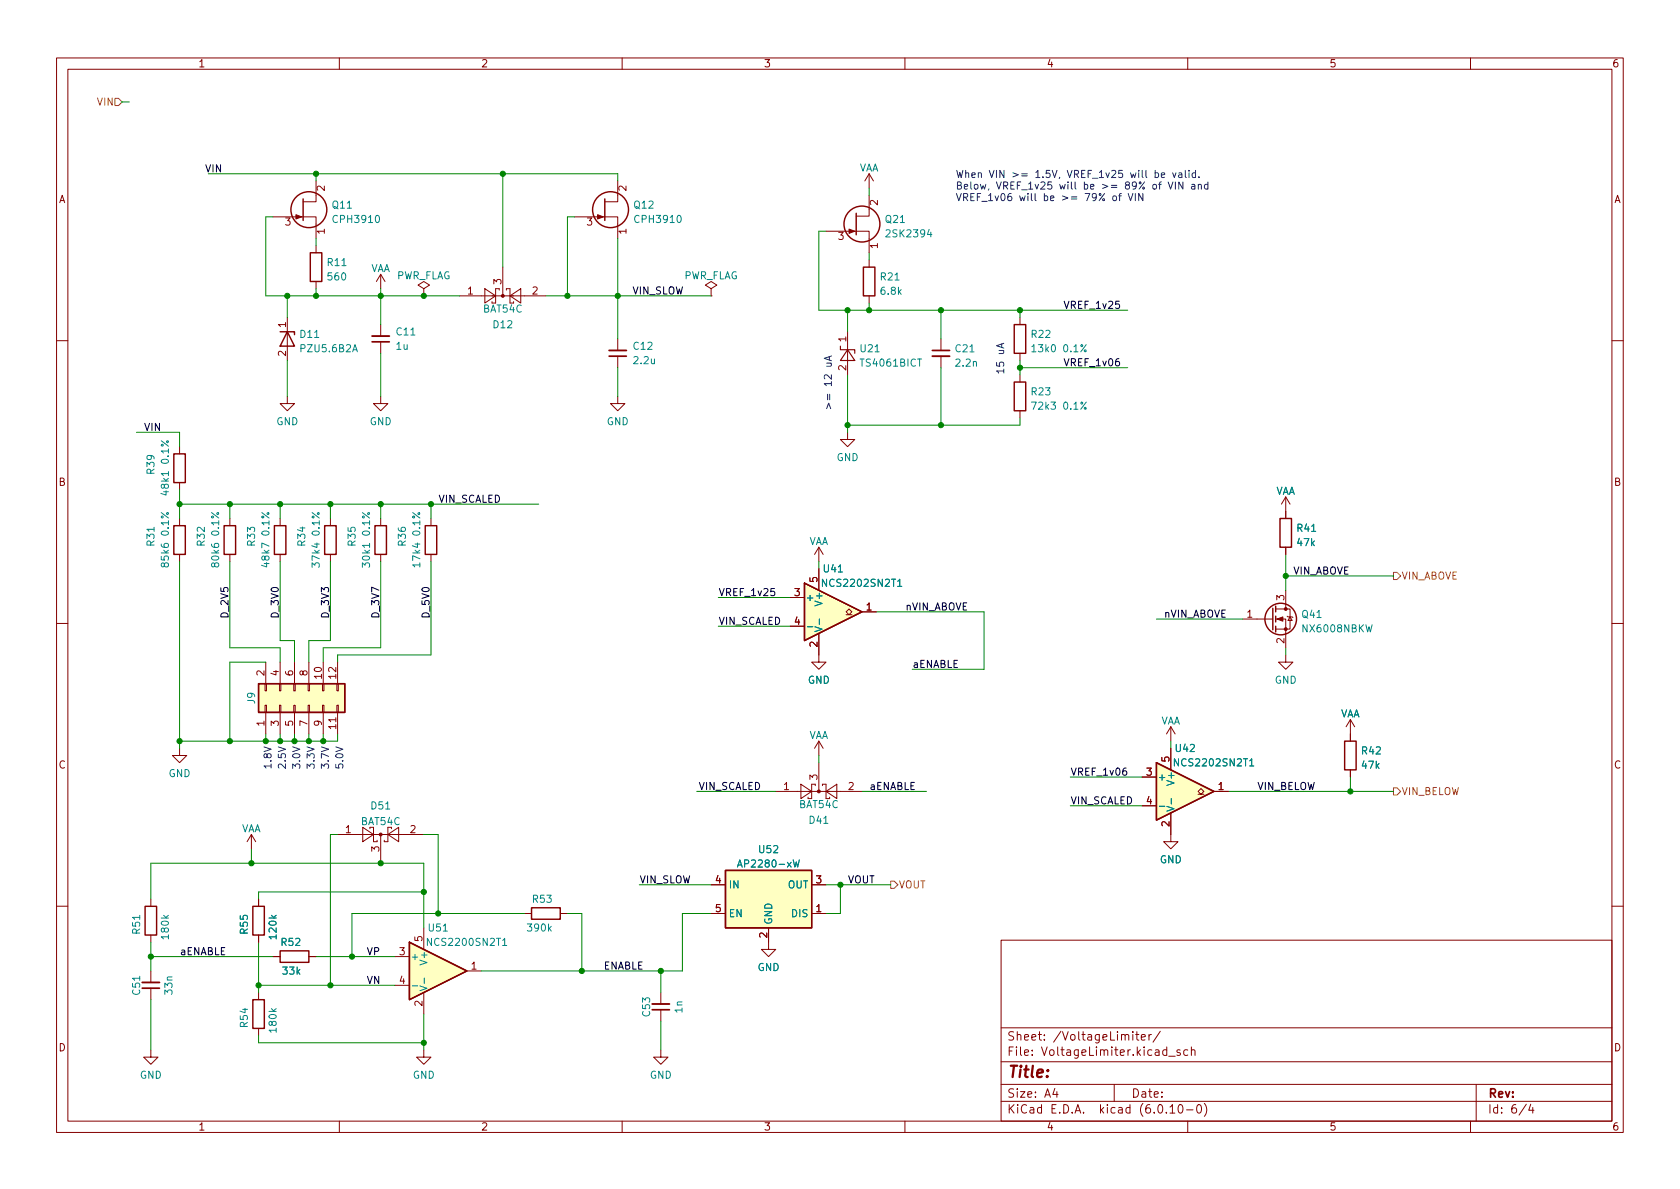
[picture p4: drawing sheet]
<svg xmlns="http://www.w3.org/2000/svg" width="297mm" height="210mm" viewBox="0 0 297 210" stroke-linecap="round" stroke-linejoin="round" font-family="sans-serif">
<g fill="none" stroke="#840000" stroke-width=".18">
<path d="M10 10.2h277v190.1h-277zM12 12.2h273v186.1h-273zM60 10.2v2M110 10.2v2M160 10.2v2M210 10.2v2M260 10.2v2M48.3 38.3h7.6v3.9M55.9 32v3.7h-2.3M101.6 38.3h7.6v3.9M109.2 32v3.7h-2.3M153.7 34.5v3.7h-2.3"/>
<path d="M153.7 30.7l-.8 1.3M153.7 30.7v2.6M153.7 30.7l.7 1.3M50.8 56.1v7.6M55.9 43.4v1.3M55.9 49.8v1.2M67.3 48.5v2.5M67.3 57.4v2M67.3 48.5l-.8 1.3M67.3 48.5l.8 1.3M74.9 51l1-.6-1-.6-1 .6 1 .6v1.3M74.9 52.3h.1"/>
<path d="M81.3 52.3h15.2M85.7 51l1.9 1.3-1.9 1.3zM87 53.3v.3M88.3 51.3v-.3h-.7v2.6M88.9 47.2v5.1M89.5 51.3v-.3h.7v2.6M90.2 52.3l1.9-1.3v2.6zM90.8 53.3v.3M109.2 59.9v2.1M125.7 51l1-.6-1-.6-1 .6 1 .6v1.3M125.7 52.3h.1M146 40.9h7.7v3.8"/>
<path d="M149.9 58.7v7.6M153.7 46v1.2M153.7 52.3v1.3M166.4 59.9v2.1M180.3 56.1v1.3M10 60.2h2M31.7 79v1.3M50.8 70.1v1.3h1.3l-1.3 1.2-1.3-1.2h1.3M67.3 70.1v1.3h1.3l-1.3 1.2-1.3-1.2h1.3M67.3 60.4v2.1M109.2 70.1v1.3h1.3l-1.3 1.2-1.3-1.2h1.3M109.2 63v2"/>
<path d="M149.9 76.4v1.3h1.2l-1.2 1.3-1.3-1.3h1.3M166.4 63v2M180.3 62.5v1.2M180.3 66.3v1.3M180.3 72.6v1.3M285 60.2h2M31.7 85.3v1.3M31.7 91.7v1.3M31.7 98v1.3M40.6 91.7v1.3M40.6 98v1.3M49.5 91.7v1.3"/>
<path d="M49.5 98v1.3M58.4 91.7v1.3M58.4 98v1.3M67.3 91.7v1.3M67.3 98v1.3M76.2 91.7v1.3M76.2 98v1.3M144.8 96.8v2.5M144.8 96.8l-.8 1.2M144.8 96.8l.7 1.2M227.3 87.9v3.8M227.3 96.8v1.2"/>
<path d="M227.3 87.9l-.7 1.2M227.3 87.9l.8 1.2M10 110.2h2M47 117.1v3.8M49.5 117.1v3.8M52.1 117.1v3.8M54.6 117.1v3.8M57.1 117.1v3.8M59.7 117.1v3.8M139.7 105.7h2.5M139.7 110.7h2.5M144.8 112v5.1h1.2l-1.2 1.3-1.3-1.3h1.3"/>
<path d="M144.8 100.6v3.8M149.6 108.7h.5l-.5-.5 .5-.5 .5 .5-.5 .5h.5M152.4 108.2h2.5M219.7 109.5h5.3M225.6 109.5h1.7v5M225.6 107.7h2.5v3.5h-2.5M227.3 115.8v1.3h1.3l-1.3 1.3-1.2-1.3h1.2M227.3 104.4v3.3M227.6 109l.1 .1h.8l.1 .1M228.1 109.1l.4 .6h-.8zM285 110.2h2M31.7 132.3v1.3h1.3l-1.3 1.3-1.2-1.3h1.2"/>
<path d="M46.9 124.7h.2v1.3h-.2zM46.9 120.9h.2v1.3h-.2zM47 126v3.8M49.4 124.7h.3v1.3h-.3zM49.4 120.9h.3v1.3h-.3zM49.5 126v3.8M51.9 124.7h.3v1.3h-.3zM51.9 120.9h.3v1.3h-.3zM52.1 126v3.8M54.5 124.7h.2v1.3h-.2zM54.5 120.9h.2v1.3h-.2zM54.6 126v3.8"/>
<path d="M57 124.7h.3v1.3h-.3zM57 120.9h.3v1.3h-.3zM57.1 126v3.8M59.6 124.7h.2v1.3h-.2zM59.6 120.9h.2v1.3h-.2zM59.7 126v3.8M137.2 139.9h15.2M141.6 138.7l1.9 1.2-1.9 1.3zM144.1 138.9v-.2h-.6v2.5M144.8 131.1v2.5M144.8 134.9v5M144.8 131.1l-.8 1.2"/>
<path d="M144.8 131.1l.7 1.2M145.4 138.9v-.2h.6v2.5M146 139.9l2-1.2v2.5zM201.9 137.4h2.6M207 128.5v2.6M207 132.3v3.8M207 128.5l-.8 1.3M207 128.5l.8 1.3M214.6 139.9h2.6M238.8 127.2l-.8 1.3M238.8 127.2v3.9M238.8 136.1v1.3"/>
<path d="M238.8 127.2l.7 1.3M26.7 159v1.3M44.4 147.6l-.7 1.2M44.4 147.6v2.5M44.4 147.6l.8 1.2M45.7 159v1.3M59.7 147.6h15.2M64.1 146.3l1.9 1.3-1.9 1.2zM65.4 146.3v.3M66 146.3v2.5h.7v-.2M67.3 147.6v5M68.6 147.6l1.9-1.3v2.5z"/>
<path d="M68.6 146.3v2.5h-.7v-.2M69.2 146.3v.3M125.7 156.5h2.6M142.9 141v.2M143.5 156.5h2.5M146.7 141v.2M201.9 142.5h2.6M207 143.8v5h1.3l-1.3 1.3-1.3-1.3h1.3M211.8 140.5h.5l-.5-.6 .5-.5 .6 .5-.6 .6h.6M10 160.2h2M26.7 165.3v1.3M26.7 171.7v2"/>
<path d="M26.7 174.7v2.1M45.7 165.3v1.3M45.7 175.5v1.3M48.3 169.2h1.2M54.6 169.2h1.3M69.8 169.2h2.6M69.8 174.2h2.6M74.9 164.1v3.8M74.9 175.5v3.8M82.5 171.7h2.6M92.7 161.5h1.3M99.1 161.5h1.2"/>
<path d="M116.8 175.5v2M116.8 178.6v2M125.7 161.5h2.6M135.9 164.1v3.8h1.3l-1.3 1.3-1.3-1.3h1.3M143.5 161.5h2.5M177 166.3h108v32h-108zM285 160.2h2M26.7 185.7v1.2h1.2l-1.2 1.3-1.3-1.3h1.3M45.7 181.9v1.2M60 198.3v2M74.9 185.7v1.2h1.3l-1.3 1.3-1.2-1.3h1.2M110 198.3v2"/>
<path d="M116.8 185.7v1.2h1.3l-1.3 1.3-1.2-1.3h1.2M160 198.3v2M177 194.8h108M177 191.8h108M177 187.8h108M177 181.8h108M186.5 192.5l-.4 1h1M186.9 193v1M197 191.8v3M200.3 182.4v.2M200.3 182.9v1M200.8 182.9h.6"/>
<path d="M201 182.4v1.3l.4 .2M201.8 183.4l.7-.1-.1-.3-.4-.1-.2 .2 .1 .8h.5M203.1 182.9v1M203.6 182.9l-.3 .1-.2 .2M205.1 182.4l-1.2 1.9M206.6 186.8h1.2M206.9 195.8l.4-.5v1.5M206.9 196.8h.8M208.5 195.4l.1-.1a.81 .81 0 0 1 .6 .7 .81 .81 0 0 1-.3 .8h-.1a.81 .81 0 0 1-.6-.6 .81 .81 0 0 1 .3-.8zM208.6 185.7l-.3-.1-.2 .2v.3l.5 .1v.4h-.5M209.8 196.3h1.1M210 198.3v2"/>
<path d="M210 185.7l-.4-.1-.3 .3v.4l.1 .3h.6M210.6 185.8l.3-.2 .3 .1 .1 .9M210.6 185.1v1.5M211.8 195.4l.1-.1a.81 .81 0 0 1 .6 .7 .81 .81 0 0 1-.3 .8h-.1a.81 .81 0 0 1-.6-.6 .81 .81 0 0 1 .3-.8zM212.9 195.1a1.72 1.72 0 0 1 0 2.3M260 198.3v2M261 191.8v6.5M269.9 195.3l-1.3 1.9M270.6 195.3l-.3 1h.9M271 195.8v1"/>
</g>
<g fill="#ffffc2" stroke="#ffffc2" stroke-width=".18">
<path d="M142.2 103.1l10.2 5.1-10.2 5.1z"/>
<path d="M204.5 134.9l10.1 5-10.1 5.1z"/>
<path d="M45.7 120.9h15.3v5.1h-15.3z"/>
<path d="M72.4 166.6l10.1 5.1-10.1 5.1z"/>
<path d="M128.3 153.9h15.2v10.2h-15.2z"/>
</g>
<g fill="none" stroke="#840000" stroke-width=".25">
<path d="M53.6 35.2v3.8M106.9 35.2v3.8M151.4 37.7v3.8M49.5 58.7h2.6v.5M50.8 58.7l1.3 2.5h-2.6zM54.9 44.7h2v5.1h-2zM152.7 47.2h2v5.1h-2zM179.3 57.4h2.1v5.1h-2.1zM179.3 67.6h2.1v5h-2.1zM30.7 80.3h2.1v5h-2.1zM30.7 93h2.1v5h-2.1zM39.6 93h2.1v5h-2.1z"/>
<path d="M48.5 93h2v5h-2zM57.4 93h2v5h-2zM66.3 93h2v5h-2zM75.2 93h2v5h-2zM226.3 91.7h2v5.1h-2zM142.2 103.1l10.2 5.1-10.2 5.1zM225 107.6v3.8M225.6 107.2v1M225.6 109v1M225.6 110.7v1.1M45.7 120.9h15.3v5.1h-15.3zM204.5 134.9l10.1 5-10.1 5.1z"/>
<path d="M237.7 131.1h2.1v5h-2.1zM128.3 153.9h15.2v10.2h-15.2zM25.7 160.3h2v5h-2zM44.7 176.8h2v5.1h-2zM44.7 160.3h2v5h-2zM49.5 168.1h5.1v2.1h-5.1zM72.4 166.6l10.1 5.1-10.1 5.1zM94 160.5h5.1v2.1h-5.1z"/>
<circle cx="54.6" cy="37.1" r="3.2"/>
<circle cx="107.9" cy="37.1" r="3.2"/>
<circle cx="152.4" cy="39.6" r="3.2"/>
<circle cx="226.4" cy="109.5" r="2.79"/>
</g>
<g fill="none" stroke="#008484" stroke-width=".18">
<path d="M28.5 77.9l1.3 1M182.4 71.1h.8l-.5 1.3M182.4 61.3l.4-.4v1.3M182.4 62.2h.8M192.1 71.1l-1 1.3M192.1 60.9l-1 1.3M28.5 90.6l1.3 1M29.1 99.8l.2-.3h.2l.3 .3-.1 .3-.4 .2-.2-.2-.2-.5-.1-.1-.2 .2-.1 .3 .1 .2 .2 .1 .3-.3M29.4 86.8v.8l-.9-.3M37.4 90.6l1.3 1M37.9 99.8l.3-.3h.2l.3 .3-.1 .3-.4 .2-.2-.2-.2-.5-.2-.1-.1 .2-.1 .3 .1 .2 .2 .1 .2-.3M46.3 90.6l1.3 1"/>
<path d="M47.1 99.5v.8l-.9-.3M55.2 90.6l1.3 1M64.1 90.6l1.2 1M73 90.6l1.2 1M74.2 99.9h-1.2l.3 .4M74.2 99.5v.8M55.2 100.3v-.8l.5 .5 .1-.4h.5l.2 .2-.2 .5M64.1 100.3v-.8l.5 .5 .1-.4h.5l.1 .2-.1 .5M142.7 110.8h1M144.9 109.4v1M158.7 103.7h.7M220.9 135.4h.8"/>
<path d="M130.4 153.3l.4-1.2 .4 1.2M140.2 152.1l.3 1.2 .3-.9 .2 .9 .3-1.2M205 142.6h.9M207.1 141.2v1M72.9 174.3h1M74.2 174.3l1.3 .5-1.3 .4M75 172.9v1M88.9 167.2h.7"/>
<circle cx="29.6" cy="78.1" r=".18"/>
<circle cx="191.9" cy="72.2" r=".18"/>
<circle cx="191.9" cy="62" r=".18"/>
<circle cx="29.6" cy="90.8" r=".18"/>
<circle cx="38.5" cy="90.8" r=".18"/>
<circle cx="47.4" cy="90.8" r=".18"/>
<circle cx="56.3" cy="90.8" r=".18"/>
<circle cx="65.2" cy="90.8" r=".18"/>
<circle cx="74.1" cy="90.8" r=".18"/>
</g>
<g fill="#840000" stroke="#840000" stroke-width=".18">
<path d="M52.3 38l1 .3-1 .4z"/>
<path d="M105.7 38l1 .3-1 .4z"/>
<path d="M225.8 109.5l1-.4v.7z"/>
<path d="M150.1 40.5l1 .4-1 .4z"/>
<circle cx="88.9" cy="52.3" r=".25"/>
<circle cx="67.3" cy="147.6" r=".25"/>
<circle cx="227.3" cy="111.2" r=".25"/>
<circle cx="227.3" cy="107.7" r=".25"/>
<circle cx="144.8" cy="139.9" r=".25"/>
</g>
<path d="M65.8 59.4h3M107.7 62h3M164.8 63h3.1M25.1 173.7h3.1M115.3 177.5h3.1" fill="none" stroke="#840000" stroke-width=".33"/>
<path d="M65.8 60.4h3M107.7 63h3M164.8 62h3.1M25.1 174.7h3.1M115.3 178.6h3.1" fill="none" stroke="#840000" stroke-width=".3"/>
<path d="M148.6 61.2v.6h2.5v.7M149.9 61.8l1.2 1.9h-2.5z" fill="none" stroke="#840000" stroke-width=".2"/>
<path d="M20.3 17.4h.7l.6 .6-.6 .7h-.7zM246.4 101.2h.6l.6 .6-.6 .7h-.6zM246.4 139.3h.6l.6 .6-.6 .7h-.6zM157.5 155.8h.6l.6 .7-.6 .6h-.6z" fill="none" stroke="#848400" stroke-width=".18"/>
<g fill="none" stroke="#0000c2" stroke-width=".18">
<path d="M196.9 34.7l.3-.1 .2 .3v.3l-.2 .3-.3-.1-.2-.2zM197.8 34.6h.5M198.3 34.2l-.3 .2v1.1M199.5 34.2l.4 1.3 .4-1.3M200.7 34.2v1.3M202.1 34.2v1.3l-.8-1.3v1.3M204.2 30.6h.4l.2 .2-.1 .5h-.5M205.3 31l.6-.1v-.3h-.4l-.2 .1 .1 .6h.5M206.5 32.2l.5 1.2 .4-1.2M207.3 30.6l.3 .8 .3-.8M207.8 32.2v1.2M208.4 30.6h.5l.1 .8"/>
<path d="M209 30.9h-.5l-.1 .2 .1 .3 .5-.1M209.1 32.2v1.2l-.7-1.2v1.2M209.6 30.1v1.1l.1 .2M210.2 30.1v.1M210.2 30.6v.8M210.7 32.7h.5l.1 .7M211.3 32.9l-.5 .1-.1 .1 .1 .3h.5M211.4 30.6h-.4l-.2 .2 .1 .5h.5M211.4 30.1v1.3M211.9 32.7l.1-.1 .3 .1 .1 .7M211.9 32.6v.8M212 31.3v.1"/>
<path d="M213.6 32.7l-.4-.1-.2 .2 .1 .6h.5M213.6 32.2v1.2M146.2 64.2h.8M146.6 63.1v.6M146.9 64.2l.1 .2-.1 .3-.7 .1M147 62.9l-1.3 .5 1.3 .4M177.1 60.8v.6M177.5 60.7l-1.3 .4 1.3 .5"/>
</g>
<g fill="none" stroke="#008400" stroke-width=".18">
<path d="M21.6 18h1.3M36.8 30.7h72.4v1.3M48.3 38.3h-1.3v14h34.3M55.9 30.7v1.3M88.9 30.7v16.5M101.6 38.3h-1.3v14M153.7 33.3v1.2M50.8 52.3v3.8M55.9 42.2v1.2M55.9 51v1.3M67.3 51v6.4M96.5 52.3h29.2"/>
<path d="M109.2 42.2v17.7M146 40.9h-1.2v14h54.6M149.9 54.9v3.8M153.7 44.7v1.3M153.7 53.6v1.3M166.4 54.9v5M180.3 54.9v1.2M24.1 76.4h7.6v2.6M50.8 63.7v6.4M67.3 62.5v7.6M109.2 65v5.1M149.9 66.3v10.1"/>
<path d="M166.4 65v10.2M180.3 63.7v2.6M180.3 73.9v1.3h-30.4M180.3 65h19.1M31.7 86.6v5.1M31.7 99.3v33M31.7 89.1h63.5M40.6 89.1v2.6M40.6 99.3v15.2h8.9v2.6M49.5 99.3v14h2.6v3.8M49.5 89.1v2.6M58.4 99.3v14h-3.8v3.8"/>
<path d="M58.4 89.1v2.6M67.3 89.1v2.6M67.3 99.3v15.2h-10.2v2.6M76.2 89.1v2.6M76.2 99.3v16.5h-16.5v1.3M144.8 99.3v1.3M227.3 98v6.4M47 117.1h-6.4v14M127 110.7h12.7M127 105.7h12.7M154.9 108.2h19.1v10.2h-12.7M204.5 109.5h15.2"/>
<path d="M227.3 114.5v1.3M227.3 101.8h19.1M47 129.8v1.3M49.5 129.8v1.3M52.1 129.8v1.3M54.6 129.8v1.3M57.1 129.8v1.3M59.7 129.8v1.3h-28M123.2 139.9h14M144.8 133.6v1.3M152.4 139.9h11.4M189.2 137.4h12.7"/>
<path d="M207 131.1v1.2M217.2 139.9h29.2M238.8 137.4v2.5M26.7 159v-6.4h48.2v11.5M44.4 150.1v2.5M59.7 147.6h-1.3v26.6M74.9 147.6h2.6v13.9M74.9 157.7h-29.2v1.3M113 156.5h12.7M146 156.5h11.5M148.6 156.5v5h-2.6M189.2 142.5h12.7"/>
<path d="M26.7 169.2h21.6M26.7 166.6v5.1M26.7 176.8v8.9M45.7 166.6v8.9M45.7 174.2h24.1M55.9 169.2h13.9M74.9 179.3v6.4M92.7 161.5h-30.5v7.7M100.3 161.5h2.6v10.2M116.8 171.7v3.8M125.7 161.5h-5.1v10.2h-35.5M45.7 183.1v1.3h29.2"/>
<path d="M116.8 180.6v5.1"/>
</g>
<g fill="#008400" stroke="#008400" stroke-width=".18">
<circle cx="55.9" cy="30.7" r=".46"/>
<circle cx="67.3" cy="52.3" r=".46"/>
<circle cx="88.9" cy="30.7" r=".46"/>
<circle cx="55.9" cy="52.3" r=".46"/>
<circle cx="50.8" cy="52.3" r=".46"/>
<circle cx="74.9" cy="52.3" r=".46"/>
<circle cx="74.9" cy="184.4" r=".46"/>
<circle cx="45.7" cy="174.2" r=".46"/>
<circle cx="26.7" cy="169.2" r=".46"/>
<circle cx="40.6" cy="131.1" r=".46"/>
<circle cx="31.7" cy="131.1" r=".46"/>
<circle cx="57.1" cy="131.1" r=".46"/>
<circle cx="54.6" cy="131.1" r=".46"/>
<circle cx="58.4" cy="89.1" r=".46"/>
<circle cx="76.2" cy="89.1" r=".46"/>
<circle cx="31.7" cy="89.1" r=".46"/>
<circle cx="40.6" cy="89.1" r=".46"/>
<circle cx="49.5" cy="89.1" r=".46"/>
<circle cx="49.5" cy="131.1" r=".46"/>
<circle cx="47" cy="131.1" r=".46"/>
<circle cx="67.3" cy="152.6" r=".46"/>
<circle cx="44.4" cy="152.6" r=".46"/>
<circle cx="52.1" cy="131.1" r=".46"/>
<circle cx="74.9" cy="157.7" r=".46"/>
<circle cx="58.4" cy="174.2" r=".46"/>
<circle cx="62.2" cy="169.2" r=".46"/>
<circle cx="77.5" cy="161.5" r=".46"/>
<circle cx="102.9" cy="171.7" r=".46"/>
<circle cx="116.8" cy="171.7" r=".46"/>
<circle cx="166.4" cy="54.9" r=".46"/>
<circle cx="180.3" cy="65" r=".46"/>
<circle cx="149.9" cy="54.9" r=".46"/>
<circle cx="153.7" cy="54.9" r=".46"/>
<circle cx="166.4" cy="75.2" r=".46"/>
<circle cx="180.3" cy="54.9" r=".46"/>
<circle cx="148.6" cy="156.5" r=".46"/>
<circle cx="238.8" cy="139.9" r=".46"/>
<circle cx="227.3" cy="101.8" r=".46"/>
<circle cx="100.3" cy="52.3" r=".46"/>
<circle cx="109.2" cy="52.3" r=".46"/>
<circle cx="67.3" cy="89.1" r=".46"/>
<circle cx="149.9" cy="75.2" r=".46"/>
</g>
<text font-size="2.8" fill="#840000" x="178" y="190.6">Title:</text>
<g font-size="2.1" fill="#840000">
<text x="178" y="184">Sheet: /VoltageLimiter/</text>
<text x="178" y="186.7">File: VoltageLimiter.kicad_sch</text>
<text x="178" y="196.9">KiCad E.D.A. kicad (6.0.10-0)</text>
<text x="178" y="194.1">Size: A4</text>
<text x="200" y="194.1">Date:</text>
<text x="263" y="194.1">Rev:</text>
<text x="263" y="196.9">Id: 6/4</text>
</g>
<g font-size="1.8" fill="#840000">
<text x="35" y="11.9">1</text>
<text x="85" y="11.9">2</text>
<text x="135" y="11.9">3</text>
<text x="185" y="11.9">4</text>
<text x="235" y="11.9">5</text>
<text x="285" y="11.9">6</text>
<text x="10.3" y="35.9">A</text>
<text x="57.4" y="33.8" transform="rotate(-90 57.4 33.8)">2</text>
<text x="110.7" y="33.8" transform="rotate(-90 110.7 33.8)">2</text>
<text x="285.3" y="35.9">A</text>
<text x="50.4" y="39.9">3</text>
<text x="57.4" y="41.4" transform="rotate(-90 57.4 41.4)">1</text>
<text x="103.8" y="39.9">3</text>
<text x="110.7" y="41.4" transform="rotate(-90 110.7 41.4)">1</text>
<text x="155.2" y="36.3" transform="rotate(-90 155.2 36.3)">2</text>
<text x="148.2" y="42.4">3</text>
<text x="155.2" y="43.9" transform="rotate(-90 155.2 43.9)">1</text>
<text x="82.7" y="52.1">1</text>
<text x="88.6" y="50.3" transform="rotate(-90 88.6 50.3)">3</text>
<text x="94.1" y="52.1">2</text>
<text x="50.5" y="57.9" transform="rotate(-90 50.5 57.9)">1</text>
<text x="50.5" y="63" transform="rotate(-90 50.5 63)">2</text>
<text x="149.6" y="65.5" transform="rotate(-90 149.6 65.5)">2</text>
<text x="149.6" y="60.4" transform="rotate(-90 149.6 60.4)">1</text>
<text x="10.3" y="85.9">B</text>
<text x="285.3" y="85.9">B</text>
<text x="140.5" y="105.4">3</text>
<text x="144.5" y="103" transform="rotate(-90 144.5 103)">5</text>
<text x="153.2" y="107.9">1</text>
<text x="227.1" y="106.2" transform="rotate(-90 227.1 106.2)">3</text>
<text x="140.5" y="110.5">4</text>
<text x="220.5" y="109.2">1</text>
<text x="227.1" y="113.8" transform="rotate(-90 227.1 113.8)">2</text>
<text x="46.7" y="119.5" transform="rotate(-90 46.7 119.5)">2</text>
<text x="49.3" y="119.5" transform="rotate(-90 49.3 119.5)">4</text>
<text x="51.8" y="119.5" transform="rotate(-90 51.8 119.5)">6</text>
<text x="54.4" y="119.5" transform="rotate(-90 54.4 119.5)">8</text>
<text x="56.9" y="120" transform="rotate(-90 56.9 120)">10</text>
<text x="59.4" y="120" transform="rotate(-90 59.4 120)">12</text>
<text x="144.5" y="114.4" transform="rotate(-90 144.5 114.4)">2</text>
<text x="46.7" y="128.4" transform="rotate(-90 46.7 128.4)">1</text>
<text x="49.3" y="128.4" transform="rotate(-90 49.3 128.4)">3</text>
<text x="51.8" y="128.4" transform="rotate(-90 51.8 128.4)">5</text>
<text x="54.4" y="128.4" transform="rotate(-90 54.4 128.4)">7</text>
<text x="56.9" y="128.4" transform="rotate(-90 56.9 128.4)">9</text>
<text x="59.4" y="128.9" transform="rotate(-90 59.4 128.9)">11</text>
<text x="10.3" y="135.9">C</text>
<text x="144.5" y="137.9" transform="rotate(-90 144.5 137.9)">3</text>
<text x="202.7" y="137.2">3</text>
<text x="206.8" y="134.7" transform="rotate(-90 206.8 134.7)">5</text>
<text x="285.3" y="135.9">C</text>
<text x="138.6" y="139.7">1</text>
<text x="150" y="139.7">2</text>
<text x="202.7" y="142.2">4</text>
<text x="215.4" y="139.7">1</text>
<text x="61.1" y="147.3">1</text>
<text x="72.5" y="147.3">2</text>
<text x="206.8" y="146.2" transform="rotate(-90 206.8 146.2)">2</text>
<text x="67.1" y="150.6" transform="rotate(-90 67.1 150.6)">3</text>
<text x="126.5" y="156.2">4</text>
<text x="126.5" y="161.3">5</text>
<text x="144.3" y="161.3">1</text>
<text x="144.3" y="156.2">3</text>
<text x="74.7" y="166.5" transform="rotate(-90 74.7 166.5)">5</text>
<text x="135.6" y="165.8" transform="rotate(-90 135.6 165.8)">2</text>
<text x="70.6" y="168.9">3</text>
<text x="70.6" y="174">4</text>
<text x="83.3" y="171.4">1</text>
<text x="74.7" y="177.9" transform="rotate(-90 74.7 177.9)">2</text>
<text x="10.3" y="185.9">D</text>
<text x="285.3" y="185.9">D</text>
<text x="35" y="199.9">1</text>
<text x="85" y="199.9">2</text>
<text x="135" y="199.9">3</text>
<text x="185" y="199.9">4</text>
<text x="235" y="199.9">5</text>
<text x="285" y="199.9">6</text>
</g>
<g font-size="1.8" fill="#848400">
<text x="17.3" y="18.7">VIN</text>
<text x="247.8" y="102.5">VIN_ABOVE</text>
<text x="247.8" y="140.6">VIN_BELOW</text>
<text x="158.9" y="157.1">VOUT</text>
</g>
<g font-size="1.8">
<text x="36.4" y="30.5">VIN</text>
<text x="111.8" y="52.1">VIN_SLOW</text>
<text x="188" y="54.6">VREF_1v25</text>
<text x="188" y="64.8">VREF_1v06</text>
<text x="25.4" y="76.2">VIN</text>
<text x="77.5" y="88.9">VIN_SCALED</text>
<text x="228.6" y="101.6">VIN_ABOVE</text>
<text x="127" y="105.4">VREF_1v25</text>
<text x="160" y="107.9">nVIN_ABOVE</text>
<text x="40.4" y="109.5" transform="rotate(-90 40.4 109.5)">D_2V5</text>
<text x="49.3" y="109.5" transform="rotate(-90 49.3 109.5)">D_3V0</text>
<text x="58.2" y="109.5" transform="rotate(-90 58.2 109.5)">D_3V3</text>
<text x="67" y="109.5" transform="rotate(-90 67 109.5)">D_3V7</text>
<text x="75.9" y="109.5" transform="rotate(-90 75.9 109.5)">D_5V0</text>
<text x="127" y="110.5">VIN_SCALED</text>
<text x="205.7" y="109.2">nVIN_ABOVE</text>
<text x="161.3" y="118.1">aENABLE</text>
<text x="189.2" y="137.1">VREF_1v06</text>
<text x="123.4" y="139.7">VIN_SCALED</text>
<text x="153.7" y="139.7">aENABLE</text>
<text x="189.2" y="142.2">VIN_SCALED</text>
<text x="222.2" y="139.7">VIN_BELOW</text>
<text x="113" y="156.2">VIN_SLOW</text>
<text x="149.9" y="156.2">VOUT</text>
<text x="31.7" y="168.9">aENABLE</text>
<text x="64.8" y="168.9">VP</text>
<text x="64.8" y="174">VN</text>
<text x="106.7" y="171.4">ENABLE</text>
</g>
<g font-size="1.8" fill="#008484">
<text x="151.8" y="30.3">VAA</text>
<text x="58.8" y="36.9">Q11</text>
<text x="59.1" y="39.4">CPH3910</text>
<text x="112.2" y="36.9">Q12</text>
<text x="112.5" y="39.4">CPH3910</text>
<text x="156.6" y="39.4">Q21</text>
<text x="157" y="42">2SK2394</text>
<text x="58" y="47">R11</text>
<text x="58.1" y="49.6">560</text>
<text x="65.4" y="48.1">VAA</text>
<text x="70" y="49.4">PWR_FLAG</text>
<text x="120.8" y="49.4">PWR_FLAG</text>
<text x="155.8" y="49.6">R21</text>
<text x="155.8" y="52.1">6.8k</text>
<text x="53.1" y="59.7">D11</text>
<text x="70.2" y="59.3">C11</text>
<text x="85.5" y="55.3">BAT54C</text>
<text x="87.3" y="58">D12</text>
<text x="182.4" y="59.7">R22</text>
<text x="53.3" y="62.3">PZU5.6B2A</text>
<text x="70.1" y="61.8">1u</text>
<text x="112.1" y="61.8">C12</text>
<text x="112.2" y="64.4">2.2u</text>
<text x="152.2" y="62.3">U21</text>
<text x="152.3" y="64.8">TS4061BICT</text>
<text x="169" y="62.3">C21</text>
<text x="169.1" y="64.8">2.2n</text>
<text x="183" y="62.3">13k0 0.1%</text>
<text x="182.4" y="69.9">R23</text>
<text x="48.8" y="75.2">GND</text>
<text x="65.3" y="75.2">GND</text>
<text x="107.3" y="75.2">GND</text>
<text x="183" y="72.4">72k3 0.1%</text>
<text x="27.3" y="83.8" transform="rotate(-90 27.3 83.8)">R39</text>
<text x="147.9" y="81.5">GND</text>
<text x="29.8" y="87" transform="rotate(-90 29.8 87)">48k1 0.1%</text>
<text x="225.5" y="87.5">VAA</text>
<text x="229.4" y="94">R41</text>
<text x="27.3" y="96.5" transform="rotate(-90 27.3 96.5)">R31</text>
<text x="29.8" y="99.7" transform="rotate(-90 29.8 99.7)">85k6 0.1%</text>
<text x="36.2" y="96.5" transform="rotate(-90 36.2 96.5)">R32</text>
<text x="38.7" y="99.7" transform="rotate(-90 38.7 99.7)">80k6 0.1%</text>
<text x="45.1" y="96.5" transform="rotate(-90 45.1 96.5)">R33</text>
<text x="47.6" y="99.7" transform="rotate(-90 47.6 99.7)">48k7 0.1%</text>
<text x="54" y="96.5" transform="rotate(-90 54 96.5)">R34</text>
<text x="56.5" y="99.7" transform="rotate(-90 56.5 99.7)">37k4 0.1%</text>
<text x="62.9" y="96.5" transform="rotate(-90 62.9 96.5)">R35</text>
<text x="65.4" y="99.7" transform="rotate(-90 65.4 99.7)">30k1 0.1%</text>
<text x="71.8" y="96.5" transform="rotate(-90 71.8 96.5)">R36</text>
<text x="74.3" y="99.7" transform="rotate(-90 74.3 99.7)">17k4 0.1%</text>
<text x="142.9" y="96.4">VAA</text>
<text x="145.7" y="101.2">U41</text>
<text x="229.4" y="96.6">47k</text>
<text x="142.4" y="106.3">+</text>
<text x="145.4" y="106.7" transform="rotate(-90 145.4 106.7)">V+</text>
<text x="145.8" y="103.8">NCS2202SN2T1</text>
<text x="145.4" y="111.9" transform="rotate(-90 145.4 111.9)">V-</text>
<text x="230.3" y="109.3">Q41</text>
<text x="230.5" y="111.8">NX6008NBKW</text>
<text x="45.1" y="124.4" transform="rotate(-90 45.1 124.4)">J9</text>
<text x="142.8" y="120.9">GND</text>
<text x="225.4" y="120.9">GND</text>
<text x="142.9" y="130.7">VAA</text>
<text x="205.1" y="128.1">VAA</text>
<text x="236.9" y="126.8">VAA</text>
<text x="29.8" y="137.4">GND</text>
<text x="207.9" y="133">U42</text>
<text x="208" y="135.5">NCS2202SN2T1</text>
<text x="240.8" y="133.4">R42</text>
<text x="240.9" y="135.9">47k</text>
<text x="65.7" y="143.1">D51</text>
<text x="141.3" y="142.9">BAT54C</text>
<text x="204.6" y="138">+</text>
<text x="207.6" y="143.6" transform="rotate(-90 207.6 143.6)">V-</text>
<text x="207.6" y="138.5" transform="rotate(-90 207.6 138.5)">V+</text>
<text x="42.6" y="147.2">VAA</text>
<text x="63.9" y="145.9">BAT54C</text>
<text x="143.2" y="145.7">D41</text>
<text x="131.1" y="153.4">AP2280-xW</text>
<text x="134.3" y="150.9">U52</text>
<text x="205" y="152.6">GND</text>
<text x="94.2" y="159.6">R53</text>
<text x="128.8" y="157.1">IN</text>
<text x="139.3" y="157.1">OUT</text>
<text x="24.8" y="165.1" transform="rotate(-90 24.8 165.1)">R51</text>
<text x="29.8" y="165.9" transform="rotate(-90 29.8 165.9)">180k</text>
<text x="43.8" y="165.1" transform="rotate(-90 43.8 165.1)">R55</text>
<text x="48.9" y="165.9" transform="rotate(-90 48.9 165.9)">120k</text>
<text x="49.8" y="167.3">R52</text>
<text x="75.8" y="164.7">U51</text>
<text x="76" y="167.3">NCS2200SN2T1</text>
<text x="93.4" y="164.7">390k</text>
<text x="128.8" y="162.2">EN</text>
<text x="136.5" y="163.6" transform="rotate(-90 136.5 163.6)">GND</text>
<text x="140.1" y="162.2">DIS</text>
<text x="50.1" y="172.3">33k</text>
<text x="72.5" y="169.8">+</text>
<text x="75.6" y="170.2" transform="rotate(-90 75.6 170.2)">V+</text>
<text x="133.9" y="171.7">GND</text>
<text x="24.8" y="175.9" transform="rotate(-90 24.8 175.9)">C51</text>
<text x="30.5" y="175.8" transform="rotate(-90 30.5 175.8)">33n</text>
<text x="114.9" y="179.7" transform="rotate(-90 114.9 179.7)">C53</text>
<text x="120.6" y="179.1" transform="rotate(-90 120.6 179.1)">1n</text>
<text x="43.8" y="181.6" transform="rotate(-90 43.8 181.6)">R54</text>
<text x="48.9" y="182.4" transform="rotate(-90 48.9 182.4)">180k</text>
<text x="24.7" y="190.7">GND</text>
<text x="73" y="190.7">GND</text>
<text x="114.9" y="190.7">GND</text>
</g>
<g font-size="1.8" fill="#0000c2">
<text x="168.9" y="31.5">When VIN &gt;= 1.5V, VREF_1v25 will be valid.</text>
<text x="168.9" y="33.5">Below, VREF_1v25 will be &gt;= 89% of VIN and</text>
<text x="168.9" y="35.5">VREF_1v06 will be &gt;= 79% of VIN</text>
<text x="177.5" y="66.3" transform="rotate(-90 177.5 66.3)">15 uA</text>
<text x="147.1" y="72.6" transform="rotate(-90 147.1 72.6)">&gt;= 12 uA</text>
<text x="48" y="136.1" transform="rotate(-90 48 136.1)">1.8V</text>
<text x="50.5" y="136.1" transform="rotate(-90 50.5 136.1)">2.5V</text>
<text x="53.1" y="136.1" transform="rotate(-90 53.1 136.1)">3.0V</text>
<text x="55.6" y="136.1" transform="rotate(-90 55.6 136.1)">3.3V</text>
<text x="58.2" y="136.1" transform="rotate(-90 58.2 136.1)">3.7V</text>
<text x="60.7" y="136.1" transform="rotate(-90 60.7 136.1)">5.0V</text>
</g>
</svg>
